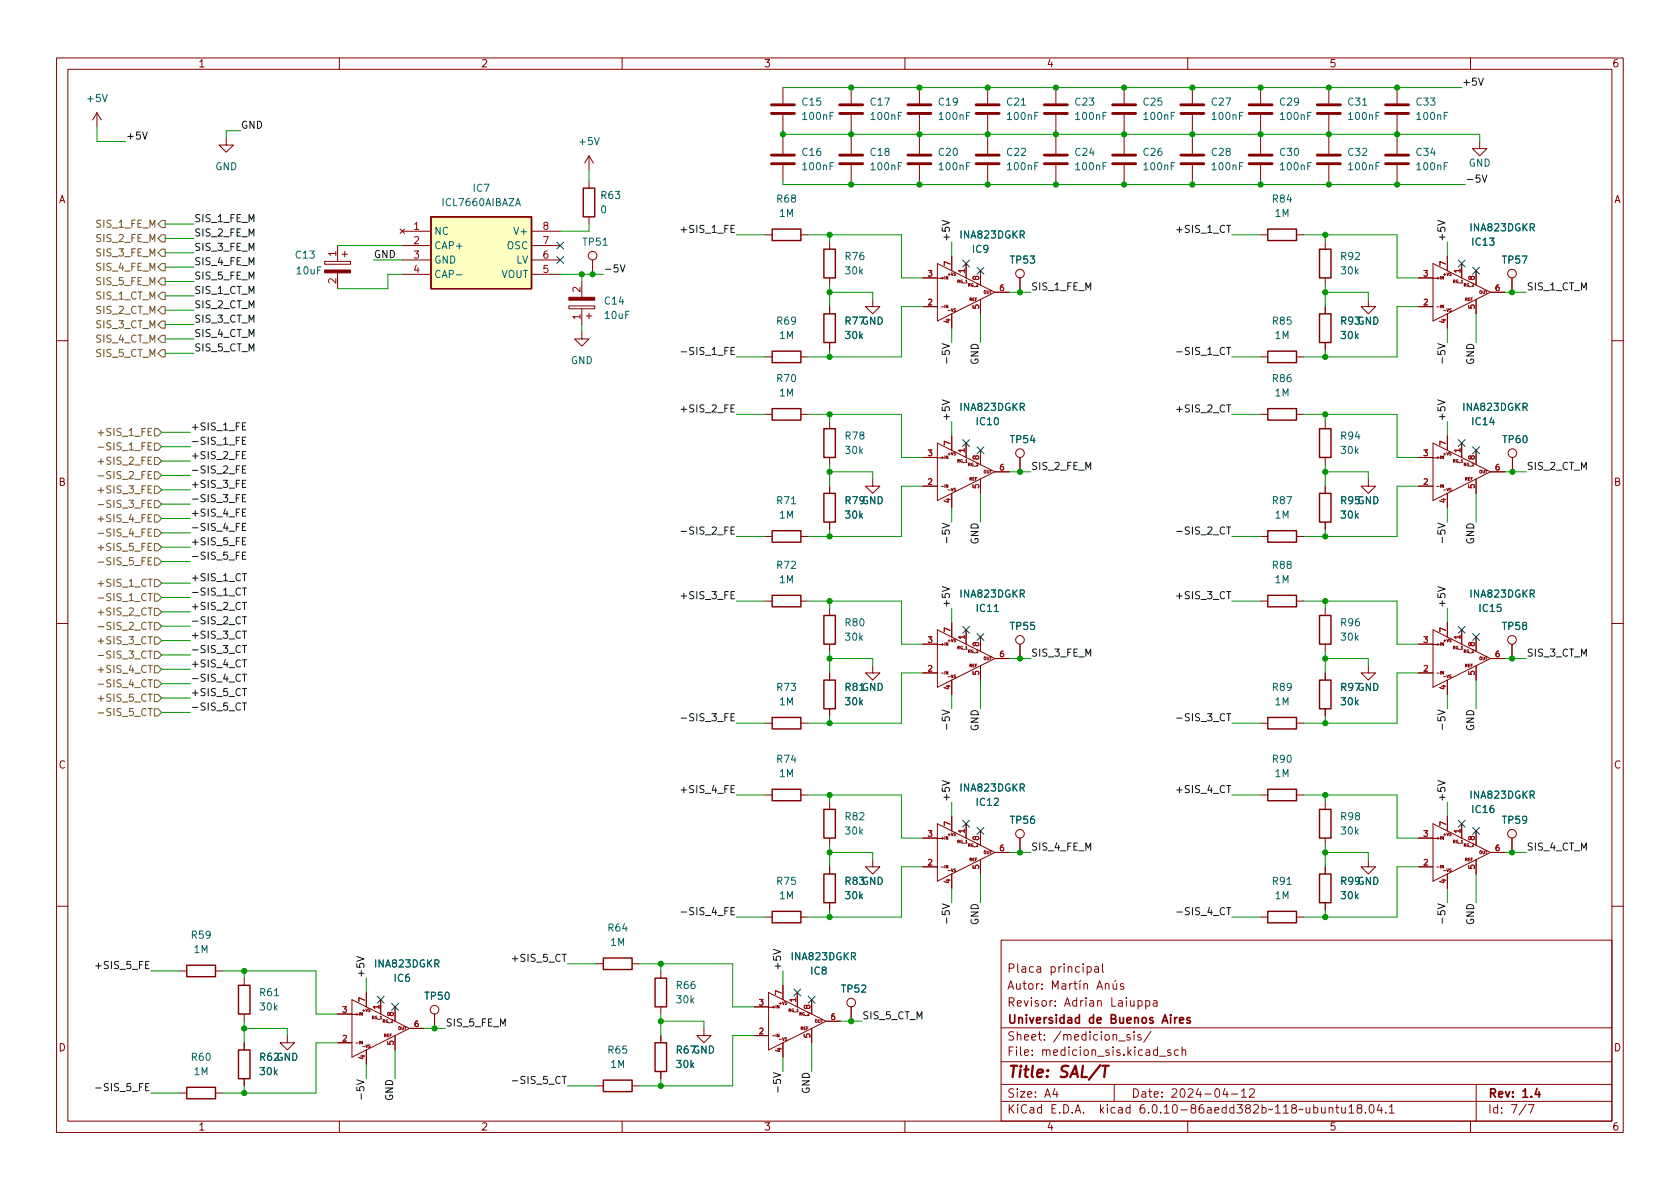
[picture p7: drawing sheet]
<svg xmlns="http://www.w3.org/2000/svg" width="297mm" height="210mm" viewBox="0 0 297 210" stroke-linecap="round" stroke-linejoin="round" font-family="sans-serif">
<g fill="none" stroke="#840000" stroke-width=".18">
<path d="M10 10.2h277v190.1h-277zM12 12.2h273v186.1h-273zM17.1 19.9l-.7 1.3M17.1 19.9v2.6M17.1 19.9l.8 1.3M60 10.2v2M110 10.2v2M138.4 15.5v2.8M150.5 15.5v2.8M160 10.2v2M162.6 15.5v2.8M174.6 15.5v2.8"/>
<path d="M186.7 15.5v2.8M198.8 15.5v2.8M210 10.2v2M210.8 15.5v2.8M222.9 15.5v2.8M234.9 15.5v2.8M247 15.5v2.8M260 10.2v2M40 24.4v1.2h1.3l-1.3 1.3-1.3-1.3h1.3M104.1 27.6l-.7 1.2M104.1 27.6v2.5M104.1 32v1.3"/>
<path d="M104.1 38.3v1.3M104.1 27.6l.8 1.2M138.4 20.3v2.8M138.4 24.4v2.8M138.4 29.2v2.8M150.5 20.3v2.8M150.5 24.4v2.8M150.5 29.2v2.8M162.6 20.3v2.8M162.6 24.4v2.8M162.6 29.2v2.8M174.6 20.3v2.8"/>
<path d="M174.6 24.4v2.8M174.6 29.2v2.8M186.7 20.3v2.8M186.7 24.4v2.8M186.7 29.2v2.8M198.8 20.3v2.8M198.8 24.4v2.8M198.8 29.2v2.8M210.8 20.3v2.8M210.8 24.4v2.8M210.8 29.2v2.8M222.9 20.3v2.8"/>
<path d="M222.9 24.4v2.8M222.9 29.2v2.8M234.9 20.3v2.8M234.9 24.4v2.8M234.9 29.2v2.8M247 20.3v2.8M247 24.4v2.8M247 29.2v2.8M261.6 25v1.3h1.3l-1.3 1.3-1.3-1.3h1.3M57.4 46.2h4.6v.5h-4.6zM59.7 43.4v2.8M59.7 48.3v2.7"/>
<path d="M60.5 45h1M61 44.4v1.1M70.7 40.5l.8 .8M71.1 40.9h5.1M71.1 43.4h5.1M71.1 46h5.1M71.1 48.5h5.1M71.5 40.5l-.8 .8M94 40.9h5.1M94 43.4h5.1M94 46h5.1M94 48.5h5.1"/>
<path d="M100.6 54.1h4.6v.5h-4.6zM102.9 58.7v1.2h1.2l-1.2 1.3-1.3-1.3h1.3M102.9 49.8v2.8M102.9 54.6v2.8M103.6 55.9h1M104.1 55.4v1M104.8 46v2.5M135.3 41.5h1.2M141.6 41.5h1.3M146.7 42.8v1.3M146.7 49.1v1.3M146.7 54.2v1.3"/>
<path d="M154.3 53v1.2h1.3l-1.3 1.3-1.3-1.3h1.3M163.2 54.2h2.5M163.2 49.1h2.5M165.7 46.6l10.2 5.1-10.2 5.1zM167.6 48.9v.5l-.3-.5v.5M168.3 45.3v2.6M168.3 55.5v2.5M170.8 46.6v2.5M173.4 47.9v2.5M173.4 53v2.5M175.9 51.7h2.5M180.3 49.1v2.6"/>
<path d="M222.9 41.5h1.3M229.2 41.5h1.3M234.3 42.8v1.3M234.3 49.1v1.3M234.3 54.2v1.3M241.9 53v1.2h1.3l-1.3 1.3-1.2-1.3h1.2M250.8 54.2h2.6M250.8 49.1h2.6M253.4 46.6l10.1 5.1-10.1 5.1zM255.2 48.9v.5l-.3-.5v.5M255.9 45.3v2.6M255.9 55.5v2.5"/>
<path d="M258.4 46.6v2.5M261 47.9v2.5M261 53v2.5M263.5 51.7h2.6M267.3 49.1v2.6M10 60.2h2M135.3 63.1h1.2M135.3 73.3h1.2M141.6 63.1h1.3M141.6 73.3h1.3M146.7 60.6v1.2M146.7 74.5v1.3"/>
<path d="M165.7 78.4l10.2 5-10.2 5.1zM168.3 77.1v2.5M170.8 78.4v2.5M173.4 79.6v2.6M222.9 63.1h1.3M222.9 73.3h1.3M229.2 63.1h1.3M229.2 73.3h1.3M234.3 60.6v1.2M234.3 74.5v1.3M253.4 78.4l10.1 5-10.1 5.1zM255.9 77.1v2.5"/>
<path d="M258.4 78.4v2.5M261 79.6v2.6M285 60.2h2M135.3 94.9h1.2M141.6 94.9h1.3M146.7 80.9v1.3M146.7 86v1.2M146.7 92.3v1.3M154.3 84.7v1.3h1.3l-1.3 1.2-1.3-1.2h1.3M163.2 86h2.5M163.2 80.9h2.5M167.6 80.6v.5l-.3-.5v.5"/>
<path d="M168.3 87.2v2.6M173.4 84.7v2.5M175.9 83.4h2.5M180.3 80.9v2.5M222.9 94.9h1.3M229.2 94.9h1.3M234.3 80.9v1.3M234.3 86v1.2M234.3 92.3v1.3M241.9 84.7v1.3h1.3l-1.3 1.2-1.2-1.2h1.2M250.8 86h2.6M250.8 80.9h2.6"/>
<path d="M255.2 80.6v.5l-.3-.5v.5M255.9 87.2v2.6M261 84.7v2.5M263.5 83.4h2.6M267.4 80.9v2.5M10 110.2h2M135.3 106.3h1.2M141.6 106.3h1.3M146.7 107.6v1.2M146.7 113.9v1.3M146.7 119v1.3M154.3 117.7v1.3h1.3l-1.3 1.3-1.3-1.3h1.3"/>
<path d="M163.2 119h2.5M163.2 113.9h2.5M165.7 111.4l10.2 5.1-10.2 5zM167.6 113.6v.5l-.3-.5v.5M168.3 110.1v2.5M170.8 111.4v2.5M173.4 112.6v2.6M173.4 117.7v2.6M175.9 116.5h2.5M180.3 113.9v2.6M222.9 106.3h1.3M229.2 106.3h1.3"/>
<path d="M234.3 107.6v1.2M234.3 113.9v1.3M234.3 119v1.3M241.9 117.7v1.3h1.3l-1.3 1.3-1.2-1.3h1.2M250.8 119h2.6M250.8 113.9h2.6M253.4 111.4l10.1 5.1-10.1 5zM255.2 113.6v.5l-.3-.5v.5M255.9 110.1v2.5M258.4 111.4v2.5M261 112.6v2.6M261 117.7v2.6"/>
<path d="M263.5 116.5h2.6M267.3 113.9v2.6M285 110.2h2M135.3 127.9h1.2M141.6 127.9h1.3M146.7 125.3v1.3M168.3 120.3v2.5M222.9 127.9h1.3M229.2 127.9h1.3M234.3 125.3v1.3M255.9 120.3v2.5M135.3 140.6h1.2"/>
<path d="M141.6 140.6h1.3M146.7 141.9v1.2M146.7 148.2v1.3M146.7 153.3v1.3M146.7 159.6v1.3M154.3 152v1.3h1.3l-1.3 1.3-1.3-1.3h1.3M163.2 153.3h2.5M163.2 148.2h2.5M165.7 145.7l10.2 5-10.2 5.1zM167.6 147.9v.5l-.3-.5v.5M168.3 144.4v2.5M168.3 154.6v2.5"/>
<path d="M170.8 145.7v2.5M173.4 146.9v2.6M173.4 152v2.6M175.9 150.7h2.5M180.3 148.2v2.5M222.9 140.6h1.3M229.2 140.6h1.3M234.3 141.9v1.2M234.3 148.2v1.3M234.3 153.3v1.3M234.3 159.6v1.3M241.9 152v1.3h1.3l-1.3 1.3-1.2-1.3h1.2"/>
<path d="M250.8 153.3h2.6M250.8 148.2h2.6M253.4 145.7l10.1 5-10.1 5.1zM255.2 147.9v.5l-.3-.5v.5M255.9 144.4v2.5M255.9 154.6v2.5M258.4 145.7v2.5M261 146.9v2.6M261 152v2.6M263.5 150.7h2.6M267.3 148.2v2.5M10 160.2h2"/>
<path d="M31.7 171.7h1.3M38.1 171.7h1.3M43.2 173v1.2M43.2 179.3v1.3M59.7 179.3h2.5M62.2 176.8l10.2 5.1-10.2 5zM64.1 179v.5l-.3-.5v.5M64.8 175.5v2.5M67.3 176.8v2.5M69.8 178v2.6M76.8 179.3v2.6M105.4 170.4h1.3"/>
<path d="M111.8 170.4h1.2M116.8 171.7v1.3M116.8 178v1.3M133.3 178h2.6M135.3 162.2h1.2M135.9 175.5l10.1 5.1-10.1 5.1zM137.7 177.8v.5l-.2-.5v.5M138.4 174.2v2.6M141 175.5v2.5M141.6 162.2h1.3M143.5 176.8v2.5M150.5 178v2.6"/>
<path d="M177 166.3h108v32h-108zM178.2 174.9l.5-1.5 .5 1.5M178.4 174.5h.7M179.7 173.9l.1 1h.3l.3-.1M180.4 173.9v1M180.9 173.9h.5M181.1 173.4v1.3l.3 .2M182 174l.4-.1 .2 .3v.4l-.2 .3h-.4l-.1-.3v-.4zM183.3 173.9v1M183.7 173.9l-.3 .1-.1 .2M184.2 174.8v.1M184.2 174v.1"/>
<path d="M186.1 174.9v-1.5l.5 1.1 .5-1.1v1.5M187.8 174h.6v.9M188.4 174.3l-.5 .1a.29 .29 0 0 0-.2 .2 .29 .29 0 0 0 .2 .3h.5M189.1 173.9v1M189.6 173.9l-.3 .1-.2 .2M189.9 173.9h.5M190.1 173.4v1.3l.3 .2M190.9 173.9v1M191.1 173.4l-.2 .2M191.6 174.1l.3-.2 .3 .1 .1 .9M191.6 173.9v1M192.2 171l.4-.1 .3 .3v.4l-.1 .3h-.6"/>
<path d="M192.2 170.9v1.5M193.6 171h.5l.1 .9M193.9 174.9l.5-1.5 .5 1.5M194.1 174.5h.7M194.2 171.3l-.5 .1a.29 .29 0 0 0-.2 .2 .29 .29 0 0 0 .2 .3h.5M194.9 170.4v1.3l.2 .2M195.4 174.1l.2-.2 .4 .1 .1 .9M195.4 173.9v1M196.8 173.9l.1 1h.3l.2-.1M197.3 173.4l-.2 .2M197.4 173.9v1M198.6 174l-.3-.1-.2 .2v.3l.5 .1v.4h-.5"/>
<path d="M201.2 177l.4-.1 .3 .3v.4l-.1 .3h-.6M201.2 176.9v1.5M202.6 177l.4-.1 .3 .3v.4l-.2 .3h-.5M202.6 176.9v1.5M203.9 177h.6l.1 .9M204.6 177.3l-.5 .1a.29 .29 0 0 0-.2 .2 .29 .29 0 0 0 .2 .3h.5M222.9 162.2h1.3M229.2 162.2h1.3M285 160.2h2M31.7 193.3h1.3M38.1 193.3h1.3M43.2 184.4v1.3"/>
<path d="M43.2 190.7v1.3M50.8 183.1v1.3h1.3l-1.3 1.3-1.3-1.3h1.3M59.7 184.4h2.5M60 198.3v2M64.8 185.7v2.5M69.8 183.1v2.6M72.4 181.9h2.5M105.4 192h1.3M110 198.3v2M111.8 192h1.2M116.8 183.1v1.3M116.8 189.5v1.2"/>
<path d="M124.5 181.9v1.2h1.2l-1.2 1.3-1.3-1.3h1.3M133.3 183.1h2.6M138.4 184.4v2.5M143.5 181.9v2.5M146 180.6h2.6M160 198.3v2M177 194.8h108M177 191.8h108M177 187.8h108M177 181.8h108M186.5 192.5l-.4 1h1M186.9 193v1"/>
<path d="M197 191.8v3M197.8 184.1h1.1M199.8 183l-.4-.1-.2 .2 .1 .3 .5 .1v.4h-.6M200.5 182.4v.2M200.5 182.9v1M201.7 183l-.3-.1-.3 .2 .1 .3 .5 .1v.4h-.6M203.5 182.4l-1.3 1.9M205 186.8h1.1M207 185.7l-.4-.1-.2 .2 .1 .3 .5 .1v.4h-.6M208.4 185.7l-.5-.1-.3 .3v.4l.2 .3h.6M209 185.8l.2-.2 .4 .1v.9M209 185.1v1.5"/>
<path d="M210 198.3v2M216.6 192.5l-.4 1h.9M216.9 193v1M217.7 193.5h1.2M219.5 193l.4-.5v1.5M219.5 194h.9M220.9 192.7l.6-.2 .2 .2 .1 .3-.9 1h.9M235 196l.2-.2 .4 .1v.9M235 195.8v1M236.1 195.8h.6M236.4 195.3v1.3l.3 .2M237.2 195.8l.1 1h.3l.3-.1"/>
<path d="M237.9 195.8v1M238.5 195.8l.4-.5v1.5M238.5 196.8h.9M240.2 196l-.3-.3 .1-.2 .2-.2 .4 .1 .2 .2-.1 .2-.6 .2-.2 .3 .1 .4 .2 .1h.3l.3-.3-.1-.4-.2-.1M241.4 196.7v.1M242.3 195.4l.1-.1a.81 .81 0 0 1 .6 .7 .81 .81 0 0 1-.3 .8h-.1a.81 .81 0 0 1-.6-.6 .81 .81 0 0 1 .3-.8zM243.9 195.3l-.4 1h.9M244.2 195.8v1M245 196.7v.1M245.6 195.8l.5-.5v1.5M245.6 196.8h.9M260 198.3v2"/>
<path d="M261 191.8v6.5M269.9 195.3l-1.3 1.9M270.2 195.3h1l-.6 1.5"/>
<circle cx="104.8" cy="45.2" r=".76"/>
<circle cx="180.3" cy="48.4" r=".76"/>
<circle cx="267.3" cy="48.4" r=".76"/>
<circle cx="180.3" cy="80.1" r=".76"/>
<circle cx="267.4" cy="80.1" r=".76"/>
<circle cx="180.3" cy="113.2" r=".76"/>
<circle cx="267.3" cy="113.2" r=".76"/>
<circle cx="180.3" cy="147.4" r=".76"/>
<circle cx="267.3" cy="147.4" r=".76"/>
<circle cx="76.8" cy="178.6" r=".76"/>
<circle cx="150.5" cy="177.3" r=".76"/>
</g>
<path d="M207.7 179.9v1M208.1 179.9l-.3 .1-.1 .2M208.6 180.4l.7-.1-.1-.3-.4-.1-.2 .2v.8h.6M210.4 180l-.3-.1-.3 .2 .1 .3 .5 .1v.4h-.6M271.8 192.5l-.4 1h.9M272.1 193v1" fill="none" stroke="#840000" stroke-width=".3"/>
<path d="M194.9 188.5h1.1M195.5 188.5l-.3 2" fill="none" stroke="#840000" stroke-width=".4"/>
<g fill="none" stroke="#840000" stroke-width=".25">
<path d="M76.2 38.3h17.8v12.7h-17.8zM103.1 33.3h2.1v5h-2.1zM136.5 40.5h5.1v2h-5.1zM145.7 44.1h2v5h-2zM145.7 55.5h2v5.1h-2zM224.2 40.5h5v2h-5zM233.3 55.5h2v5.1h-2zM233.3 44.1h2v5h-2zM136.5 62.1h5.1v2h-5.1zM136.5 72.3h5.1v2h-5.1zM145.7 75.8h2v5.1h-2zM224.2 62.1h5v2h-5z"/>
<path d="M224.2 72.3h5v2h-5zM233.3 75.8h2v5.1h-2zM136.5 93.8h5.1v2.1h-5.1zM145.7 87.2h2v5.1h-2zM224.2 93.8h5v2.1h-5zM233.3 87.2h2v5.1h-2zM136.5 105.3h5.1v2h-5.1zM145.7 108.8h2v5.1h-2zM224.2 105.3h5v2h-5zM233.3 108.8h2v5.1h-2zM136.5 126.9h5.1v2h-5.1zM136.5 139.6h5.1v2h-5.1z"/>
<path d="M145.7 120.3h2v5h-2zM224.2 126.9h5v2h-5zM224.2 139.6h5v2h-5zM233.3 120.3h2v5h-2zM145.7 143.1h2v5.1h-2zM145.7 154.6h2v5h-2zM233.3 154.6h2v5h-2zM233.3 143.1h2v5.1h-2zM33 170.7h5.1v2h-5.1zM42.2 174.2h2v5.1h-2zM106.7 169.4h5.1v2h-5.1zM115.8 173h2.1v5h-2.1z"/>
<path d="M136.5 161.2h5.1v2h-5.1zM224.2 161.2h5v2h-5zM33 192.3h5.1v2h-5.1zM42.2 185.7h2v5h-2zM106.7 191h5.1v2h-5.1zM115.8 184.4h2.1v5.1h-2.1z"/>
</g>
<g fill="none" stroke="#840000" stroke-width=".51">
<path d="M136.4 18.5h4.1M148.5 18.5h4M160.5 18.5h4.1M172.6 18.5h4.1M184.7 18.5h4M196.7 18.5h4.1M208.8 18.5h4.1M220.9 18.5h4M232.9 18.5h4.1M245 18.5h4M136.4 20.1h4.1M136.4 29h4.1"/>
<path d="M136.4 27.4h4.1M148.5 20.1h4M148.5 29h4M148.5 27.4h4M160.5 20.1h4.1M160.5 29h4.1M160.5 27.4h4.1M172.6 20.1h4.1M172.6 29h4.1M172.6 27.4h4.1M184.7 20.1h4M184.7 29h4"/>
<path d="M184.7 27.4h4M196.7 20.1h4.1M196.7 29h4.1M196.7 27.4h4.1M208.8 20.1h4.1M208.8 29h4.1M208.8 27.4h4.1M220.9 20.1h4M220.9 29h4M220.9 27.4h4M232.9 20.1h4.1M232.9 29h4.1"/>
<path d="M232.9 27.4h4.1M245 20.1h4M245 29h4M245 27.4h4"/>
</g>
<path d="M76.2 38.3h17.8v12.7h-17.8z" fill="#ffffc2" stroke="#ffffc2" stroke-width=".18"/>
<path d="M91.2 36.4l.4-1.3 .4 1.3M80.7 48.6h1" fill="none" stroke="#006464" stroke-width=".18"/>
<g fill="#840000" stroke="#840000" stroke-width=".18">
<path d="M57.4 47.7h4.6v.6h-4.6z"/>
<path d="M100.6 52.6h4.6v.5h-4.6z"/>
</g>
<g fill="none" stroke="#725600" stroke-width=".18">
<path d="M27.9 39.6l.7-.6h.6v1.3h-.6zM27.9 47.2l.7-.6h.6v1.3h-.6zM27.9 49.8l.7-.7h.6v1.3h-.6zM27.9 57.4l.7-.6h.6v1.2h-.6zM27.9 42.2l.7-.7h.6v1.3h-.6zM27.9 59.9l.7-.6h.6v1.3h-.6zM27.9 44.7l.7-.6h.6v1.2h-.6zM28.6 51.7h.6v1.3h-.6l-.7-.7zM28.6 54.2h.6v1.3h-.6l-.7-.6zM17.4 76.5h.9M17.4 79.1h.9M27.3 75.8h.6l.7 .6-.7 .7h-.6z"/>
<path d="M27.3 78.4h.6l.7 .6-.7 .6h-.6zM27.9 62.5l.7-.7h.6v1.3h-.6zM17.4 84.2h.9M17.4 81.6h.9M17.4 99.4h.9M17.4 86.7h.9M17.4 89.2h.9M17.4 91.8h.9M17.4 96.9h.9M17.4 94.3h.9M27.3 83.4h.6l.7 .7-.7 .6h-.6zM27.3 80.9h.6l.7 .6-.7 .7h-.6z"/>
<path d="M27.3 98.7h.6l.7 .6-.7 .6h-.6zM27.3 86h.6l.7 .6-.7 .6h-.6zM27.3 88.5h.6l.7 .6-.7 .7h-.6zM27.3 91.1h.6l.7 .6-.7 .6h-.6zM27.3 96.1h.6l.7 .7-.7 .6h-.6zM27.3 93.6h.6l.7 .6-.7 .7h-.6zM17.4 103.2h.9M17.4 108.3h.9M17.4 110.8h.9M17.4 118.4h.9M17.4 115.9h.9M17.4 105.7h.9"/>
<path d="M17.4 113.4h.9M27.3 102.5h.6l.7 .6-.7 .7h-.6zM27.3 107.6h.6l.7 .6-.7 .6h-.6zM27.3 110.1h.6l.7 .6-.7 .7h-.6zM27.3 117.7h.6l.7 .7-.7 .6h-.6zM27.3 115.2h.6l.7 .6-.7 .7h-.6zM27.3 105h.6l.7 .7-.7 .6h-.6zM27.3 112.6h.6l.7 .7-.7 .6h-.6zM17.4 123.5h.9M17.4 126.1h.9M17.4 121h.9M27.3 122.8h.6l.7 .6-.7 .7h-.6z"/>
<path d="M27.3 125.3h.6l.7 .7-.7 .6h-.6zM27.3 120.3h.6l.7 .6-.7 .6h-.6z"/>
</g>
<g fill="none" stroke="#0f0f0f" stroke-width=".18">
<path d="M261.4 13.8l.4 1.3 .5-1.3M25.2 23.3l.4 1.3 .5-1.3M166.6 39l1.3 .4-1.3 .4M254.2 39l1.3 .4-1.3 .4M262.1 31l.4 1.2 .4-1.2M109.7 46.8l.4 1.3 .4-1.3M120.4 40.6h1M208.1 40.6h.9M42.9 75.4h.4M42.9 77.9h.4M43.5 74.8h-.6v1.2h.6M43.5 77.3h-.6v1.3h.6"/>
<path d="M43.5 79.8h-.6v1.3h.6M120.4 72.4h1M120.4 62.2h1M166.6 70.7l1.3 .4-1.3 .5M167.4 63.3v.9M208.1 72.4h.9M208.1 62.2h.9M254.2 70.7l1.3 .4-1.3 .5M255 63.3v.9M42.9 95.7h.4M42.9 98.2h.4M42.9 90.6h.4"/>
<path d="M42.9 88.1h.4M42.9 93.2h.4M42.9 83h.4M42.9 85.5h.4M42.9 80.5h.4M43.5 95.1h-.6v1.3h.6M43.5 97.6h-.6v1.3h.6M43.5 90h-.6v1.3h.6M43.5 87.5h-.6v1.2h.6M43.5 92.5h-.6v1.3h.6M43.5 82.4h-.6v1.3h.6M43.5 84.9h-.6v1.3h.6"/>
<path d="M120.4 94h1M167.4 95v1M208.1 94h.9M255 95v1M42.9 104h.7M42.9 109.1h.7M42.9 106.5h.7M42.9 101.4h.7M42.9 116.7h.7M42.9 119.2h.7M42.9 114.1h.7M42.9 111.6h.7"/>
<path d="M43.2 104v1.2M43.2 109.1v1.2M43.2 114.1v1.3M43.2 119.2v1.3M120.4 105.4h1M166.6 103.7l1.3 .5-1.3 .4M208.1 105.4h.9M254.2 103.7l1.3 .5-1.3 .4M42.9 124.3h.7M42.9 121.8h.7M43.2 124.3v1.3M120.4 139.7h1"/>
<path d="M120.4 127h1M166.6 138l1.3 .5-1.3 .4M167.4 128v1M208.1 139.7h.9M208.1 127h.9M254.2 138l1.3 .5-1.3 .4M255 128v1M16.9 170.8h1M63.1 169.1l1.3 .5-1.3 .4M90.6 169.5h.9M120.4 161.3h1M136.8 167.9l1.2 .4-1.2 .4"/>
<path d="M167.4 162.3v1M208.1 161.3h.9M255 162.3v1M16.9 192.4h1M63.9 193.4v1M90.6 191.1h.9M137.5 192.2v.9"/>
</g>
<g fill="none" stroke="#009600" stroke-width=".18">
<path d="M138.4 15.5h120M17.1 22.5v2.5h5.1M29.2 39.6h5.1M42.5 23.1h-2.5v1.3M104.1 30.1v1.9M104.1 39.6v1.3h-5M138.4 23.7h123.2v1.3M138.4 32v.6h120.7M138.4 23.1v1.3M150.5 23.1v1.3M150.5 32v.6M162.6 23.1v1.3"/>
<path d="M162.6 32v.6M174.6 23.1v1.3M174.6 32v.6M186.7 23.1v1.3M186.7 32v.6M198.8 23.1v1.3M198.8 32v.6M210.8 23.1v1.3M210.8 32v.6M222.9 23.1v1.3M222.9 32v.6M234.9 23.1v1.3"/>
<path d="M234.9 32v.6M247 23.1v1.3M247 32v.6M29.2 42.2h5.1M29.2 47.2h5.1M29.2 49.8h5.1M29.2 44.7h5.1M29.2 54.9h5.1M29.2 52.3h5.1M29.2 57.4h5.1M29.2 59.9h5.1M59.7 43.4h11.4"/>
<path d="M66 46h5.1M71.1 48.5h-2.5v2.5h-8.9M99.1 48.5h7.6M102.9 48.5v1.3M102.9 57.4v1.3M130.2 41.5h5.1M142.9 41.5h16.5v7.6h3.8M146.7 51.7h7.6v1.3M146.7 41.5v1.3M146.7 50.4v3.8M163.2 54.2h-3.8v8.9h-16.5M168.3 42.8v2.5"/>
<path d="M168.3 58v2.6M173.4 55.5v5.1M178.4 51.7h3.8M217.8 41.5h5.1M230.5 41.5h16.5v7.6h3.8M234.3 51.7h7.6v1.3M234.3 41.5v1.3M234.3 50.4v3.8M250.8 54.2h-3.8v8.9h-16.5M255.9 42.8v2.5M255.9 58v2.6M261 55.5v5.1"/>
<path d="M266.1 51.7h3.8M28.6 79h5.1M28.6 76.4h5.1M29.2 62.5h5.1M130.2 73.3h5.1M130.2 63.1h5.1M142.9 73.3h16.5v7.6h3.8M146.7 61.8v1.3M146.7 73.3v1.2M168.3 74.5v2.6M217.8 73.3h5.1M217.8 63.1h5.1"/>
<path d="M230.5 73.3h16.5v7.6h3.8M234.3 61.8v1.3M234.3 73.3v1.2M255.9 74.5v2.6M28.6 86.6h5.1M28.6 81.5h5.1M28.6 84.1h5.1M28.6 96.8h5.1M28.6 89.1h5.1M28.6 91.7h5.1M28.6 94.2h5.1M28.6 99.3h5.1"/>
<path d="M130.2 94.9h5.1M146.7 83.4h7.6v1.3M146.7 82.2v3.8M146.7 93.6v1.3M163.2 86h-3.8v8.9h-16.5M168.3 89.8v2.5M173.4 87.2v5.1M178.4 83.4h3.8M217.8 94.9h5.1M234.3 83.4h7.6v1.3M234.3 82.2v3.8M234.3 93.6v1.3"/>
<path d="M250.8 86h-3.8v8.9h-16.5M255.9 89.8v2.5M261 87.2v5.1M266.1 83.4h3.8M28.6 108.2h5.1M28.6 103.1h5.1M28.6 105.7h5.1M28.6 118.4h5.1M28.6 110.7h5.1M28.6 115.8h5.1M28.6 113.3h5.1M130.2 106.3h5.1"/>
<path d="M142.9 106.3h16.5v7.6h3.8M146.7 106.3v1.3M146.7 115.2v3.8M146.7 116.5h7.6v1.2M163.2 119h-3.8v8.9h-16.5M168.3 107.6v2.5M178.4 116.5h3.8M217.8 106.3h5.1M230.5 106.3h16.5v7.6h3.8M234.3 106.3v1.3M234.3 115.2v3.8M234.3 116.5h7.6v1.2"/>
<path d="M250.8 119h-3.8v8.9h-16.5M255.9 107.6v2.5M266.1 116.5h3.8M28.6 120.9h5.1M28.6 126h5.1M28.6 123.4h5.1M130.2 127.9h5.1M146.7 126.6v1.3M168.3 122.8v2.5M173.4 120.3v5M217.8 127.9h5.1M234.3 126.6v1.3"/>
<path d="M255.9 122.8v2.5M261 120.3v5M130.2 140.6h5.1M142.9 140.6h16.5v7.6h3.8M146.7 140.6v1.3M146.7 149.5v3.8M146.7 150.7h7.6v1.3M163.2 153.3h-3.8v8.9h-16.5M168.3 141.9v2.5M168.3 157.1v2.5M173.4 154.6v5M178.4 150.7h3.8"/>
<path d="M217.8 140.6h5.1M230.5 140.6h16.5v7.6h3.8M234.3 140.6v1.3M234.3 149.5v3.8M234.3 150.7h7.6v1.3M250.8 153.3h-3.8v8.9h-16.5M255.9 141.9v2.5M255.9 157.1v2.5M261 154.6v5M266.1 150.7h3.8M26.7 171.7h5M39.4 171.7h16.5v7.6h3.8"/>
<path d="M43.2 171.7v1.3M64.8 173v2.5M100.3 170.4h5.1M113 170.4h16.5v7.6h3.8M116.8 170.4v1.3M116.8 179.3v3.8M130.2 162.2h5.1M138.4 171.7v2.5M146.7 160.9v1.3M217.8 162.2h5.1M234.3 160.9v1.3M26.7 193.3h5"/>
<path d="M43.2 180.6v3.8M43.2 192v1.3M43.2 181.9h7.6v1.2M59.7 184.4h-3.8v8.9h-16.5M64.8 188.2v2.5M69.8 185.7v5M74.9 181.9h3.8M100.3 192h5.1M116.8 180.6h7.7v1.3M116.8 190.7v1.3M133.3 183.1h-3.8v8.9h-16.5M138.4 186.9v2.6"/>
<path d="M143.5 184.4v5.1M148.6 180.6h3.8"/>
</g>
<g fill="none" stroke="#000084" stroke-width=".18">
<path d="M98.5 42.8l1.2 1.2M98.5 45.4l1.2 1.2M99.7 42.8l-1.2 1.2M99.7 45.4l-1.2 1.2M170.2 46l1.2 1.2M171.4 46l-1.2 1.2M172.7 47.3l1.3 1.2M174 47.3l-1.3 1.2M257.8 46l1.3 1.2M259.1 46l-1.3 1.2M260.4 47.3l1.2 1.2M261.6 47.3l-1.2 1.2"/>
<path d="M170.2 77.7l1.2 1.3M171.4 77.7l-1.2 1.3M172.7 79l1.3 1.2M174 79l-1.3 1.2M257.8 77.7l1.3 1.3M259.1 77.7l-1.3 1.3M260.4 79l1.2 1.2M261.6 79l-1.2 1.2M170.2 110.8l1.2 1.2M171.4 110.8l-1.2 1.2M172.7 112l1.3 1.3M174 112l-1.3 1.3"/>
<path d="M257.8 110.8l1.3 1.2M259.1 110.8l-1.3 1.2M260.4 112l1.2 1.3M261.6 112l-1.2 1.3M170.2 145.1l1.2 1.2M171.4 145.1l-1.2 1.2M172.7 146.3l1.3 1.2M174 146.3l-1.3 1.2M257.8 145.1l1.3 1.2M259.1 145.1l-1.3 1.2M260.4 146.3l1.2 1.2M261.6 146.3l-1.2 1.2"/>
<path d="M66.7 176.2l1.2 1.2M67.9 176.2l-1.2 1.2M69.2 177.4l1.3 1.3M70.5 177.4l-1.3 1.3M140.4 174.9l1.2 1.2M141.6 174.9l-1.2 1.2M142.9 176.2l1.2 1.2M144.1 176.2l-1.2 1.2"/>
</g>
<g fill="#009600" stroke="#009600" stroke-width=".18">
<circle cx="210.8" cy="23.7" r=".46"/>
<circle cx="210.8" cy="15.5" r=".46"/>
<circle cx="198.8" cy="32.6" r=".46"/>
<circle cx="186.7" cy="32.6" r=".46"/>
<circle cx="198.8" cy="23.7" r=".46"/>
<circle cx="198.8" cy="15.5" r=".46"/>
<circle cx="210.8" cy="32.6" r=".46"/>
<circle cx="222.9" cy="32.6" r=".46"/>
<circle cx="247" cy="15.5" r=".46"/>
<circle cx="222.9" cy="23.7" r=".46"/>
<circle cx="222.9" cy="15.5" r=".46"/>
<circle cx="247" cy="23.7" r=".46"/>
<circle cx="234.9" cy="15.5" r=".46"/>
<circle cx="234.9" cy="23.7" r=".46"/>
<circle cx="234.3" cy="140.6" r=".46"/>
<circle cx="180.3" cy="116.5" r=".46"/>
<circle cx="180.3" cy="150.7" r=".46"/>
<circle cx="162.6" cy="23.7" r=".46"/>
<circle cx="162.6" cy="32.6" r=".46"/>
<circle cx="174.6" cy="32.6" r=".46"/>
<circle cx="186.7" cy="23.7" r=".46"/>
<circle cx="174.6" cy="15.5" r=".46"/>
<circle cx="186.7" cy="15.5" r=".46"/>
<circle cx="150.5" cy="15.5" r=".46"/>
<circle cx="162.6" cy="15.5" r=".46"/>
<circle cx="174.6" cy="23.7" r=".46"/>
<circle cx="146.7" cy="140.6" r=".46"/>
<circle cx="146.7" cy="162.2" r=".46"/>
<circle cx="146.7" cy="150.7" r=".46"/>
<circle cx="146.7" cy="127.9" r=".46"/>
<circle cx="43.2" cy="181.9" r=".46"/>
<circle cx="43.2" cy="193.3" r=".46"/>
<circle cx="43.2" cy="171.7" r=".46"/>
<circle cx="76.8" cy="181.9" r=".46"/>
<circle cx="116.8" cy="192" r=".46"/>
<circle cx="116.8" cy="170.4" r=".46"/>
<circle cx="116.8" cy="180.6" r=".46"/>
<circle cx="150.5" cy="180.6" r=".46"/>
<circle cx="234.3" cy="94.9" r=".46"/>
<circle cx="234.3" cy="83.4" r=".46"/>
<circle cx="234.3" cy="116.5" r=".46"/>
<circle cx="234.3" cy="106.3" r=".46"/>
<circle cx="234.3" cy="63.1" r=".46"/>
<circle cx="234.3" cy="73.3" r=".46"/>
<circle cx="234.3" cy="41.5" r=".46"/>
<circle cx="234.3" cy="51.7" r=".46"/>
<circle cx="267.4" cy="83.4" r=".46"/>
<circle cx="234.3" cy="162.2" r=".46"/>
<circle cx="234.3" cy="150.7" r=".46"/>
<circle cx="234.9" cy="32.6" r=".46"/>
<circle cx="247" cy="32.6" r=".46"/>
<circle cx="267.3" cy="51.7" r=".46"/>
<circle cx="267.3" cy="150.7" r=".46"/>
<circle cx="234.3" cy="127.9" r=".46"/>
<circle cx="267.3" cy="116.5" r=".46"/>
<circle cx="146.7" cy="116.5" r=".46"/>
<circle cx="146.7" cy="106.3" r=".46"/>
<circle cx="146.7" cy="94.9" r=".46"/>
<circle cx="138.4" cy="23.7" r=".46"/>
<circle cx="102.9" cy="48.5" r=".46"/>
<circle cx="104.8" cy="48.5" r=".46"/>
<circle cx="180.3" cy="83.4" r=".46"/>
<circle cx="180.3" cy="51.7" r=".46"/>
<circle cx="150.5" cy="23.7" r=".46"/>
<circle cx="150.5" cy="32.6" r=".46"/>
<circle cx="146.7" cy="73.3" r=".46"/>
<circle cx="146.7" cy="63.1" r=".46"/>
<circle cx="146.7" cy="51.7" r=".46"/>
<circle cx="146.7" cy="83.4" r=".46"/>
<circle cx="146.7" cy="41.5" r=".46"/>
</g>
<text font-size="2.8" fill="#840000" x="178" y="190.6">Title: SAL/T</text>
<g font-size="2.1" fill="#840000">
<text x="165.7" y="49.1">_</text>
<text x="253.3" y="49.1">_</text>
<text x="165.7" y="80.9">_</text>
<text x="253.3" y="80.9">_</text>
<text x="165.7" y="113.9">_</text>
<text x="253.3" y="113.9">_</text>
<text x="165.7" y="148.2">_</text>
<text x="253.3" y="148.2">_</text>
<text x="178" y="172">Placa principal</text>
<text x="62.1" y="179.3">_</text>
<text x="135.8" y="178">_</text>
<text x="178" y="178">Revisor: Adrian Laiuppa</text>
<text x="178" y="184">Sheet: /medicion_sis/</text>
<text x="178" y="181">Universidad de Buenos Aires</text>
<text x="178" y="186.7">File: medicion_sis.kicad_sch</text>
<text x="178" y="196.9">KiCad E.D.A. kicad 6.0.10-86aedd382b~118~ubuntu18.04.1</text>
<text x="178" y="194.1">Size: A4</text>
<text x="200" y="194.1">Date: 2024-04-12</text>
<text x="263" y="194.1">Rev: 1.4</text>
<text x="263" y="196.9">Id: 7/7</text>
</g>
<g font-size="1.8" fill="#840000">
<text x="35" y="11.9">1</text>
<text x="85" y="11.9">2</text>
<text x="135" y="11.9">3</text>
<text x="185" y="11.9">4</text>
<text x="235" y="11.9">5</text>
<text x="285" y="11.9">6</text>
<text x="10.3" y="35.9">A</text>
<text x="285.3" y="35.9">A</text>
<text x="10.3" y="85.9">B</text>
<text x="285.3" y="85.9">B</text>
<text x="10.3" y="135.9">C</text>
<text x="285.3" y="135.9">C</text>
<text x="10.3" y="185.9">D</text>
<text x="285.3" y="185.9">D</text>
<text x="35" y="199.9">1</text>
<text x="85" y="199.9">2</text>
<text x="135" y="199.9">3</text>
<text x="185" y="199.9">4</text>
<text x="235" y="199.9">5</text>
<text x="285" y="199.9">6</text>
</g>
<g font-size="1.8" fill="#0f0f0f">
<text x="258.4" y="15.1">+5V</text>
<text x="42.5" y="22.8">GND</text>
<text x="22.2" y="24.7">+5V</text>
<text x="259.1" y="32.3">-5V</text>
<text x="34.3" y="41.8">SIS_2_FE_M</text>
<text x="34.3" y="39.3">SIS_1_FE_M</text>
<text x="121.1" y="41.2">+SIS_1_FE</text>
<text x="208.6" y="41.2">+SIS_1_CT</text>
<text x="34.3" y="46.9">SIS_4_FE_M</text>
<text x="34.3" y="44.3">SIS_3_FE_M</text>
<text x="66" y="45.6">GND</text>
<text x="167.9" y="42.8" transform="rotate(-90 167.9 42.8)">+5V</text>
<text x="255.6" y="42.8" transform="rotate(-90 255.6 42.8)">+5V</text>
<text x="34.3" y="49.4">SIS_5_FE_M</text>
<text x="34.3" y="52">SIS_1_CT_M</text>
<text x="106.7" y="48.2">-5V</text>
<text x="182.2" y="51.3">SIS_1_FE_M</text>
<text x="269.9" y="51.3">SIS_1_CT_M</text>
<text x="34.3" y="59.6">SIS_4_CT_M</text>
<text x="34.3" y="54.5">SIS_2_CT_M</text>
<text x="34.3" y="57">SIS_3_CT_M</text>
<text x="34.3" y="62.1">SIS_5_CT_M</text>
<text x="121.5" y="62.8">-SIS_1_FE</text>
<text x="167.9" y="63.3" transform="rotate(-90 167.9 63.3)">-5V</text>
<text x="173" y="64.5" transform="rotate(-90 173 64.5)">GND</text>
<text x="209.1" y="62.8">-SIS_1_CT</text>
<text x="255.6" y="63.3" transform="rotate(-90 255.6 63.3)">-5V</text>
<text x="260.6" y="64.5" transform="rotate(-90 260.6 64.5)">GND</text>
<text x="33.7" y="76.1">+SIS_1_FE</text>
<text x="121.1" y="72.9">+SIS_2_FE</text>
<text x="167.9" y="74.5" transform="rotate(-90 167.9 74.5)">+5V</text>
<text x="208.6" y="72.9">+SIS_2_CT</text>
<text x="255.6" y="74.5" transform="rotate(-90 255.6 74.5)">+5V</text>
<text x="33.7" y="83.7">-SIS_2_FE</text>
<text x="33.7" y="78.6">-SIS_1_FE</text>
<text x="33.7" y="81.2">+SIS_2_FE</text>
<text x="182.2" y="83.1">SIS_2_FE_M</text>
<text x="269.9" y="83.1">SIS_2_CT_M</text>
<text x="33.7" y="88.8">-SIS_3_FE</text>
<text x="33.7" y="86.3">+SIS_3_FE</text>
<text x="33.7" y="91.3">+SIS_4_FE</text>
<text x="33.7" y="93.9">-SIS_4_FE</text>
<text x="121.5" y="94.5">-SIS_2_FE</text>
<text x="167.9" y="95.1" transform="rotate(-90 167.9 95.1)">-5V</text>
<text x="209.1" y="94.5">-SIS_2_CT</text>
<text x="255.6" y="95.1" transform="rotate(-90 255.6 95.1)">-5V</text>
<text x="33.7" y="96.4">+SIS_5_FE</text>
<text x="33.7" y="99">-SIS_5_FE</text>
<text x="173" y="96.3" transform="rotate(-90 173 96.3)">GND</text>
<text x="260.6" y="96.3" transform="rotate(-90 260.6 96.3)">GND</text>
<text x="33.7" y="105.3">-SIS_1_CT</text>
<text x="33.7" y="107.8">+SIS_2_CT</text>
<text x="33.7" y="102.8">+SIS_1_CT</text>
<text x="121.1" y="105.9">+SIS_3_FE</text>
<text x="167.9" y="107.6" transform="rotate(-90 167.9 107.6)">+5V</text>
<text x="208.6" y="105.9">+SIS_3_CT</text>
<text x="255.6" y="107.6" transform="rotate(-90 255.6 107.6)">+5V</text>
<text x="33.7" y="110.4">-SIS_2_CT</text>
<text x="33.7" y="112.9">+SIS_3_CT</text>
<text x="33.7" y="118">+SIS_4_CT</text>
<text x="33.7" y="115.5">-SIS_3_CT</text>
<text x="182.2" y="116.1">SIS_3_FE_M</text>
<text x="269.9" y="116.1">SIS_3_CT_M</text>
<text x="33.7" y="125.6">-SIS_5_CT</text>
<text x="33.7" y="123.1">+SIS_5_CT</text>
<text x="33.7" y="120.5">-SIS_4_CT</text>
<text x="121.5" y="127.5">-SIS_3_FE</text>
<text x="167.9" y="128.1" transform="rotate(-90 167.9 128.1)">-5V</text>
<text x="173" y="129.3" transform="rotate(-90 173 129.3)">GND</text>
<text x="209.1" y="127.5">-SIS_3_CT</text>
<text x="255.6" y="128.1" transform="rotate(-90 255.6 128.1)">-5V</text>
<text x="260.6" y="129.3" transform="rotate(-90 260.6 129.3)">GND</text>
<text x="121.1" y="140.2">+SIS_4_FE</text>
<text x="167.9" y="141.9" transform="rotate(-90 167.9 141.9)">+5V</text>
<text x="208.6" y="140.2">+SIS_4_CT</text>
<text x="255.6" y="141.9" transform="rotate(-90 255.6 141.9)">+5V</text>
<text x="182.2" y="150.4">SIS_4_FE_M</text>
<text x="269.9" y="150.4">SIS_4_CT_M</text>
<text x="121.5" y="161.8">-SIS_4_FE</text>
<text x="209.1" y="161.8">-SIS_4_CT</text>
<text x="167.9" y="162.4" transform="rotate(-90 167.9 162.4)">-5V</text>
<text x="173" y="163.6" transform="rotate(-90 173 163.6)">GND</text>
<text x="255.6" y="162.4" transform="rotate(-90 255.6 162.4)">-5V</text>
<text x="260.6" y="163.6" transform="rotate(-90 260.6 163.6)">GND</text>
<text x="17.6" y="171.3">+SIS_5_FE</text>
<text x="64.4" y="173" transform="rotate(-90 64.4 173)">+5V</text>
<text x="91.1" y="170.1">+SIS_5_CT</text>
<text x="138.1" y="171.7" transform="rotate(-90 138.1 171.7)">+5V</text>
<text x="78.7" y="181.5">SIS_5_FE_M</text>
<text x="152.4" y="180.2">SIS_5_CT_M</text>
<text x="91.6" y="191.7">-SIS_5_CT</text>
<text x="18" y="192.9">-SIS_5_FE</text>
<text x="64.4" y="193.5" transform="rotate(-90 64.4 193.5)">-5V</text>
<text x="69.5" y="194.7" transform="rotate(-90 69.5 194.7)">GND</text>
<text x="138.1" y="192.2" transform="rotate(-90 138.1 192.2)">-5V</text>
<text x="143.2" y="193.4" transform="rotate(-90 143.2 193.4)">GND</text>
</g>
<g font-size="1.8" fill="#006464">
<text x="15.5" y="18">+5V</text>
<text x="141.9" y="18.7">C15</text>
<text x="142.1" y="21.2">100nF</text>
<text x="154" y="18.7">C17</text>
<text x="154.1" y="21.2">100nF</text>
<text x="166" y="18.7">C19</text>
<text x="166.2" y="21.2">100nF</text>
<text x="178.1" y="18.7">C21</text>
<text x="178.3" y="21.2">100nF</text>
<text x="190.2" y="18.7">C23</text>
<text x="190.3" y="21.2">100nF</text>
<text x="202.2" y="18.7">C25</text>
<text x="202.4" y="21.2">100nF</text>
<text x="214.3" y="18.7">C27</text>
<text x="214.5" y="21.2">100nF</text>
<text x="226.4" y="18.7">C29</text>
<text x="226.5" y="21.2">100nF</text>
<text x="238.4" y="18.7">C31</text>
<text x="238.6" y="21.2">100nF</text>
<text x="250.5" y="18.7">C33</text>
<text x="250.6" y="21.2">100nF</text>
<text x="102.5" y="25.6">+5V</text>
<text x="141.9" y="27.6">C16</text>
<text x="154" y="27.6">C18</text>
<text x="166" y="27.6">C20</text>
<text x="178.1" y="27.6">C22</text>
<text x="190.2" y="27.6">C24</text>
<text x="202.2" y="27.6">C26</text>
<text x="214.3" y="27.6">C28</text>
<text x="226.4" y="27.6">C30</text>
<text x="238.4" y="27.6">C32</text>
<text x="250.5" y="27.6">C34</text>
<text x="259.7" y="29.5">GND</text>
<text x="38" y="30.1">GND</text>
<text x="83.7" y="33.9">IC7</text>
<text x="106.3" y="35.2">R63</text>
<text x="137.4" y="35.8">R68</text>
<text x="142.1" y="30.1">100nF</text>
<text x="154.1" y="30.1">100nF</text>
<text x="166.2" y="30.1">100nF</text>
<text x="178.3" y="30.1">100nF</text>
<text x="190.3" y="30.1">100nF</text>
<text x="202.4" y="30.1">100nF</text>
<text x="214.5" y="30.1">100nF</text>
<text x="225.1" y="35.8">R84</text>
<text x="226.5" y="30.1">100nF</text>
<text x="238.6" y="30.1">100nF</text>
<text x="250.6" y="30.1">100nF</text>
<text x="76.7" y="41.5">NC</text>
<text x="78.4" y="36.4">ICL7660AIBAZA</text>
<text x="91.3" y="41.5">V+</text>
<text x="106.2" y="37.7">0</text>
<text x="137.8" y="38.3">1M</text>
<text x="225.5" y="38.3">1M</text>
<text x="260.1" y="40.9">INA823DGKR</text>
<text x="52.3" y="45.7">C13</text>
<text x="76.7" y="44.1">CAP+</text>
<text x="76.7" y="46.6">GND</text>
<text x="89.6" y="44.1">OSC</text>
<text x="91.2" y="46.6">LV</text>
<text x="103.2" y="43.4">TP51</text>
<text x="149.5" y="46">R76</text>
<text x="169.9" y="42.2">INA823DGKR</text>
<text x="172" y="44.7">IC9</text>
<text x="178.7" y="46.6">TP53</text>
<text x="237.2" y="46">R92</text>
<text x="260.4" y="43.4">IC13</text>
<text x="265.7" y="46.6">TP57</text>
<text x="52.5" y="48.5">10uF</text>
<text x="76.7" y="49.1">CAP-</text>
<text x="88.6" y="49.1">VOUT</text>
<text x="107" y="53.8">C14</text>
<text x="149.6" y="48.5">30k</text>
<text x="237.2" y="48.5">30k</text>
<text x="107" y="56.4">10uF</text>
<text x="137.4" y="57.4">R69</text>
<text x="137.8" y="59.9">1M</text>
<text x="149.5" y="57.4">R77GND</text>
<text x="149.6" y="59.9">30k</text>
<text x="225.1" y="57.4">R85</text>
<text x="225.5" y="59.9">1M</text>
<text x="237.2" y="57.4">R93GND</text>
<text x="237.2" y="59.9">30k</text>
<text x="100.9" y="64.4">GND</text>
<text x="137.4" y="67.6">R70</text>
<text x="137.8" y="70.1">1M</text>
<text x="225.1" y="67.6">R86</text>
<text x="225.5" y="70.1">1M</text>
<text x="149.5" y="77.7">R78</text>
<text x="169.9" y="72.6">INA823DGKR</text>
<text x="172.8" y="75.2">IC10</text>
<text x="237.2" y="77.7">R94</text>
<text x="258.8" y="72.6">INA823DGKR</text>
<text x="260.4" y="75.2">IC14</text>
<text x="149.6" y="80.3">30k</text>
<text x="178.7" y="78.4">TP54</text>
<text x="237.2" y="80.3">30k</text>
<text x="265.8" y="78.4">TP60</text>
<text x="137.4" y="89.1">R71</text>
<text x="149.5" y="89.1">R79GND</text>
<text x="225.1" y="89.1">R87</text>
<text x="237.2" y="89.1">R95GND</text>
<text x="137.8" y="91.7">1M</text>
<text x="149.6" y="91.7">30k</text>
<text x="225.5" y="91.7">1M</text>
<text x="237.2" y="91.7">30k</text>
<text x="137.4" y="100.6">R72</text>
<text x="225.1" y="100.6">R88</text>
<text x="137.8" y="103.1">1M</text>
<text x="169.9" y="105.7">INA823DGKR</text>
<text x="225.5" y="103.1">1M</text>
<text x="260.1" y="105.7">INA823DGKR</text>
<text x="149.5" y="110.7">R80</text>
<text x="149.6" y="113.3">30k</text>
<text x="172.8" y="108.2">IC11</text>
<text x="178.7" y="111.4">TP55</text>
<text x="237.2" y="110.7">R96</text>
<text x="237.2" y="113.3">30k</text>
<text x="261.7" y="108.2">IC15</text>
<text x="265.7" y="111.4">TP58</text>
<text x="137.4" y="122.2">R73</text>
<text x="137.8" y="124.7">1M</text>
<text x="149.5" y="122.2">R81GND</text>
<text x="149.6" y="124.7">30k</text>
<text x="225.1" y="122.2">R89</text>
<text x="225.5" y="124.7">1M</text>
<text x="237.2" y="122.2">R97GND</text>
<text x="237.2" y="124.7">30k</text>
<text x="137.4" y="134.9">R74</text>
<text x="137.8" y="137.4">1M</text>
<text x="225.1" y="134.9">R90</text>
<text x="225.5" y="137.4">1M</text>
<text x="169.9" y="139.9">INA823DGKR</text>
<text x="172.8" y="142.5">IC12</text>
<text x="260.1" y="141.2">INA823DGKR</text>
<text x="260.4" y="143.8">IC16</text>
<text x="149.5" y="145">R82</text>
<text x="149.6" y="147.6">30k</text>
<text x="178.7" y="145.7">TP56</text>
<text x="237.2" y="145">R98</text>
<text x="237.2" y="147.6">30k</text>
<text x="265.7" y="145.7">TP59</text>
<text x="137.4" y="156.5">R75</text>
<text x="137.8" y="159">1M</text>
<text x="149.5" y="156.5">R83GND</text>
<text x="149.6" y="159">30k</text>
<text x="225.1" y="156.5">R91</text>
<text x="225.5" y="159">1M</text>
<text x="237.2" y="156.5">R99GND</text>
<text x="237.2" y="159">30k</text>
<text x="33.9" y="166">R59</text>
<text x="107.6" y="164.7">R64</text>
<text x="108" y="167.3">1M</text>
<text x="34.3" y="168.5">1M</text>
<text x="66.4" y="171.1">INA823DGKR</text>
<text x="69.7" y="173.6">IC6</text>
<text x="140" y="169.8">INA823DGKR</text>
<text x="143.4" y="172.3">IC8</text>
<text x="46" y="176.1">R61</text>
<text x="46" y="178.7">30k</text>
<text x="75.2" y="176.8">TP50</text>
<text x="119.7" y="174.9">R66</text>
<text x="119.7" y="177.4">30k</text>
<text x="148.9" y="175.5">TP52</text>
<text x="33.9" y="187.6">R60</text>
<text x="34.3" y="190.1">1M</text>
<text x="46" y="187.6">R62GND</text>
<text x="46" y="190.1">30k</text>
<text x="107.6" y="186.3">R65</text>
<text x="108" y="188.8">1M</text>
<text x="119.7" y="186.3">R67GND</text>
<text x="119.7" y="188.8">30k</text>
</g>
<g font-size="1.8" fill="#725600">
<text x="17.2" y="40.3">SIS_1_FE_M</text>
<text x="17.2" y="47.9">SIS_4_FE_M</text>
<text x="17.2" y="42.8">SIS_2_FE_M</text>
<text x="17.2" y="45.3">SIS_3_FE_M</text>
<text x="17.1" y="53">SIS_1_CT_M</text>
<text x="17.2" y="50.4">SIS_5_FE_M</text>
<text x="17.1" y="55.5">SIS_2_CT_M</text>
<text x="17.1" y="58">SIS_3_CT_M</text>
<text x="17.1" y="63.1">SIS_5_CT_M</text>
<text x="17.1" y="60.6">SIS_4_CT_M</text>
<text x="18" y="77.1">+SIS_1_FE</text>
<text x="18" y="82.2">+SIS_2_FE</text>
<text x="18.5" y="79.6">-SIS_1_FE</text>
<text x="18" y="87.2">+SIS_3_FE</text>
<text x="18.5" y="84.7">-SIS_2_FE</text>
<text x="18.5" y="89.8">-SIS_3_FE</text>
<text x="18" y="92.3">+SIS_4_FE</text>
<text x="18.5" y="94.9">-SIS_4_FE</text>
<text x="18" y="97.4">+SIS_5_FE</text>
<text x="18.5" y="99.9">-SIS_5_FE</text>
<text x="17.9" y="103.8">+SIS_1_CT</text>
<text x="18.4" y="106.3">-SIS_1_CT</text>
<text x="17.9" y="108.8">+SIS_2_CT</text>
<text x="17.9" y="113.9">+SIS_3_CT</text>
<text x="18.4" y="111.4">-SIS_2_CT</text>
<text x="17.9" y="119">+SIS_4_CT</text>
<text x="18.4" y="116.5">-SIS_3_CT</text>
<text x="17.9" y="124.1">+SIS_5_CT</text>
<text x="18.4" y="121.5">-SIS_4_CT</text>
<text x="18.4" y="126.6">-SIS_5_CT</text>
</g>
<g font-size="1.8" fill="#a90000">
<text x="73.2" y="40.6">1</text>
<text x="96" y="40.6">8</text>
<text x="59.4" y="45.3" transform="rotate(-90 59.4 45.3)">1</text>
<text x="73.2" y="43.2">2</text>
<text x="73.2" y="45.7">3</text>
<text x="96" y="45.7">6</text>
<text x="96" y="43.2">7</text>
<text x="59.4" y="50.1" transform="rotate(-90 59.4 50.1)">2</text>
<text x="73.2" y="48.3">4</text>
<text x="96" y="48.3">5</text>
<text x="102.6" y="51.7" transform="rotate(-90 102.6 51.7)">2</text>
<text x="102.6" y="56.5" transform="rotate(-90 102.6 56.5)">1</text>
</g>
<g font-size="1.4" fill="#a90000">
<text x="168" y="47" transform="rotate(-90 168 47)">7</text>
<text x="255.7" y="47" transform="rotate(-90 255.7 47)">7</text>
<text x="164.1" y="54">2</text>
<text x="164.1" y="48.9">3</text>
<text x="170.6" y="48.3" transform="rotate(-90 170.6 48.3)">1</text>
<text x="173.1" y="49.5" transform="rotate(-90 173.1 49.5)">8</text>
<text x="176.8" y="51.4">6</text>
<text x="251.7" y="54">2</text>
<text x="251.7" y="48.9">3</text>
<text x="258.2" y="48.3" transform="rotate(-90 258.2 48.3)">1</text>
<text x="260.7" y="49.5" transform="rotate(-90 260.7 49.5)">8</text>
<text x="264.4" y="51.4">6</text>
<text x="168" y="57.2" transform="rotate(-90 168 57.2)">4</text>
<text x="173.1" y="54.6" transform="rotate(-90 173.1 54.6)">5</text>
<text x="255.7" y="57.2" transform="rotate(-90 255.7 57.2)">4</text>
<text x="260.7" y="54.6" transform="rotate(-90 260.7 54.6)">5</text>
<text x="164.1" y="80.6">3</text>
<text x="168" y="78.7" transform="rotate(-90 168 78.7)">7</text>
<text x="170.6" y="80" transform="rotate(-90 170.6 80)">1</text>
<text x="173.1" y="81.3" transform="rotate(-90 173.1 81.3)">8</text>
<text x="176.8" y="83.2">6</text>
<text x="251.7" y="80.6">3</text>
<text x="255.7" y="78.7" transform="rotate(-90 255.7 78.7)">7</text>
<text x="258.2" y="80" transform="rotate(-90 258.2 80)">1</text>
<text x="260.7" y="81.3" transform="rotate(-90 260.7 81.3)">8</text>
<text x="264.4" y="83.2">6</text>
<text x="164.1" y="85.7">2</text>
<text x="168" y="88.9" transform="rotate(-90 168 88.9)">4</text>
<text x="173.1" y="86.4" transform="rotate(-90 173.1 86.4)">5</text>
<text x="251.7" y="85.7">2</text>
<text x="255.7" y="88.9" transform="rotate(-90 255.7 88.9)">4</text>
<text x="260.7" y="86.4" transform="rotate(-90 260.7 86.4)">5</text>
<text x="164.1" y="113.7">3</text>
<text x="168" y="111.8" transform="rotate(-90 168 111.8)">7</text>
<text x="170.6" y="113" transform="rotate(-90 170.6 113)">1</text>
<text x="251.7" y="113.7">3</text>
<text x="255.7" y="111.8" transform="rotate(-90 255.7 111.8)">7</text>
<text x="258.2" y="113" transform="rotate(-90 258.2 113)">1</text>
<text x="164.1" y="118.7">2</text>
<text x="173.1" y="119.4" transform="rotate(-90 173.1 119.4)">5</text>
<text x="173.1" y="114.3" transform="rotate(-90 173.1 114.3)">8</text>
<text x="176.8" y="116.2">6</text>
<text x="251.7" y="118.7">2</text>
<text x="260.7" y="119.4" transform="rotate(-90 260.7 119.4)">5</text>
<text x="260.7" y="114.3" transform="rotate(-90 260.7 114.3)">8</text>
<text x="264.4" y="116.2">6</text>
<text x="168" y="121.9" transform="rotate(-90 168 121.9)">4</text>
<text x="255.7" y="121.9" transform="rotate(-90 255.7 121.9)">4</text>
<text x="164.1" y="147.9">3</text>
<text x="168" y="146.1" transform="rotate(-90 168 146.1)">7</text>
<text x="170.6" y="147.3" transform="rotate(-90 170.6 147.3)">1</text>
<text x="173.1" y="148.6" transform="rotate(-90 173.1 148.6)">8</text>
<text x="251.7" y="147.9">3</text>
<text x="255.7" y="146.1" transform="rotate(-90 255.7 146.1)">7</text>
<text x="258.2" y="147.3" transform="rotate(-90 258.2 147.3)">1</text>
<text x="260.7" y="148.6" transform="rotate(-90 260.7 148.6)">8</text>
<text x="164.1" y="153">2</text>
<text x="173.1" y="153.7" transform="rotate(-90 173.1 153.7)">5</text>
<text x="176.8" y="150.5">6</text>
<text x="251.7" y="153">2</text>
<text x="260.7" y="153.7" transform="rotate(-90 260.7 153.7)">5</text>
<text x="264.4" y="150.5">6</text>
<text x="168" y="156.2" transform="rotate(-90 168 156.2)">4</text>
<text x="255.7" y="156.2" transform="rotate(-90 255.7 156.2)">4</text>
<text x="60.6" y="179.1">3</text>
<text x="64.5" y="177.2" transform="rotate(-90 64.5 177.2)">7</text>
<text x="67.1" y="178.4" transform="rotate(-90 67.1 178.4)">1</text>
<text x="69.6" y="179.7" transform="rotate(-90 69.6 179.7)">8</text>
<text x="134.2" y="177.8">3</text>
<text x="138.2" y="175.9" transform="rotate(-90 138.2 175.9)">7</text>
<text x="140.7" y="177.2" transform="rotate(-90 140.7 177.2)">1</text>
<text x="143.3" y="178.4" transform="rotate(-90 143.3 178.4)">8</text>
<text x="60.6" y="184.1">2</text>
<text x="69.6" y="184.8" transform="rotate(-90 69.6 184.8)">5</text>
<text x="73.3" y="181.6">6</text>
<text x="134.2" y="182.9">2</text>
<text x="143.3" y="183.5" transform="rotate(-90 143.3 183.5)">5</text>
<text x="146.9" y="180.3">6</text>
<text x="64.5" y="187.3" transform="rotate(-90 64.5 187.3)">4</text>
<text x="138.2" y="186.1" transform="rotate(-90 138.2 186.1)">4</text>
</g>
<g font-size=".7" fill="#840000">
<text x="167.6" y="48.8">+VS</text>
<text x="169.3" y="50">RG_1</text>
<text x="171.2" y="50.7">RG_2</text>
<text x="171.4" y="53.2">REF</text>
<text x="173.9" y="51.9">OUT</text>
<text x="255.2" y="48.8">+VS</text>
<text x="256.9" y="50">RG_1</text>
<text x="258.8" y="50.7">RG_2</text>
<text x="259" y="53.2">REF</text>
<text x="261.5" y="51.9">OUT</text>
<text x="166.5" y="54.5">-IN</text>
<text x="167.7" y="55.1">-VS</text>
<text x="254.2" y="54.5">-IN</text>
<text x="255.3" y="55.1">-VS</text>
<text x="167.6" y="80.5">+VS</text>
<text x="169.3" y="81.8">RG_1</text>
<text x="171.2" y="82.4">RG_2</text>
<text x="173.9" y="83.7">OUT</text>
<text x="255.2" y="80.5">+VS</text>
<text x="256.9" y="81.8">RG_1</text>
<text x="258.8" y="82.4">RG_2</text>
<text x="261.5" y="83.7">OUT</text>
<text x="166.5" y="86.2">-IN</text>
<text x="167.7" y="86.9">-VS</text>
<text x="171.4" y="85">REF</text>
<text x="254.2" y="86.2">-IN</text>
<text x="255.3" y="86.9">-VS</text>
<text x="259" y="85">REF</text>
<text x="167.6" y="113.5">+VS</text>
<text x="255.2" y="113.5">+VS</text>
<text x="166.5" y="119.2">-IN</text>
<text x="167.7" y="119.9">-VS</text>
<text x="169.3" y="114.8">RG_1</text>
<text x="171.2" y="115.4">RG_2</text>
<text x="171.4" y="118">REF</text>
<text x="173.9" y="116.7">OUT</text>
<text x="254.2" y="119.2">-IN</text>
<text x="255.3" y="119.9">-VS</text>
<text x="256.9" y="114.8">RG_1</text>
<text x="258.8" y="115.4">RG_2</text>
<text x="259" y="118">REF</text>
<text x="261.5" y="116.7">OUT</text>
<text x="167.6" y="147.8">+VS</text>
<text x="169.3" y="149.1">RG_1</text>
<text x="171.2" y="149.7">RG_2</text>
<text x="255.2" y="147.8">+VS</text>
<text x="256.9" y="149.1">RG_1</text>
<text x="258.8" y="149.7">RG_2</text>
<text x="166.5" y="153.5">-IN</text>
<text x="167.7" y="154.2">-VS</text>
<text x="171.4" y="152.3">REF</text>
<text x="173.9" y="151">OUT</text>
<text x="254.2" y="153.5">-IN</text>
<text x="255.3" y="154.2">-VS</text>
<text x="259" y="152.3">REF</text>
<text x="261.5" y="151">OUT</text>
<text x="64.1" y="178.9">+VS</text>
<text x="137.8" y="177.7">+VS</text>
<text x="139.4" y="178.9">RG_1</text>
<text x="141.3" y="179.6">RG_2</text>
<text x="63" y="184.7">-IN</text>
<text x="64.2" y="185.3">-VS</text>
<text x="65.8" y="180.2">RG_1</text>
<text x="67.7" y="180.8">RG_2</text>
<text x="67.9" y="183.4">REF</text>
<text x="70.4" y="182.1">OUT</text>
<text x="136.7" y="183.4">-IN</text>
<text x="137.8" y="184">-VS</text>
<text x="141.5" y="182.1">REF</text>
<text x="144" y="180.8">OUT</text>
</g>
</svg>
